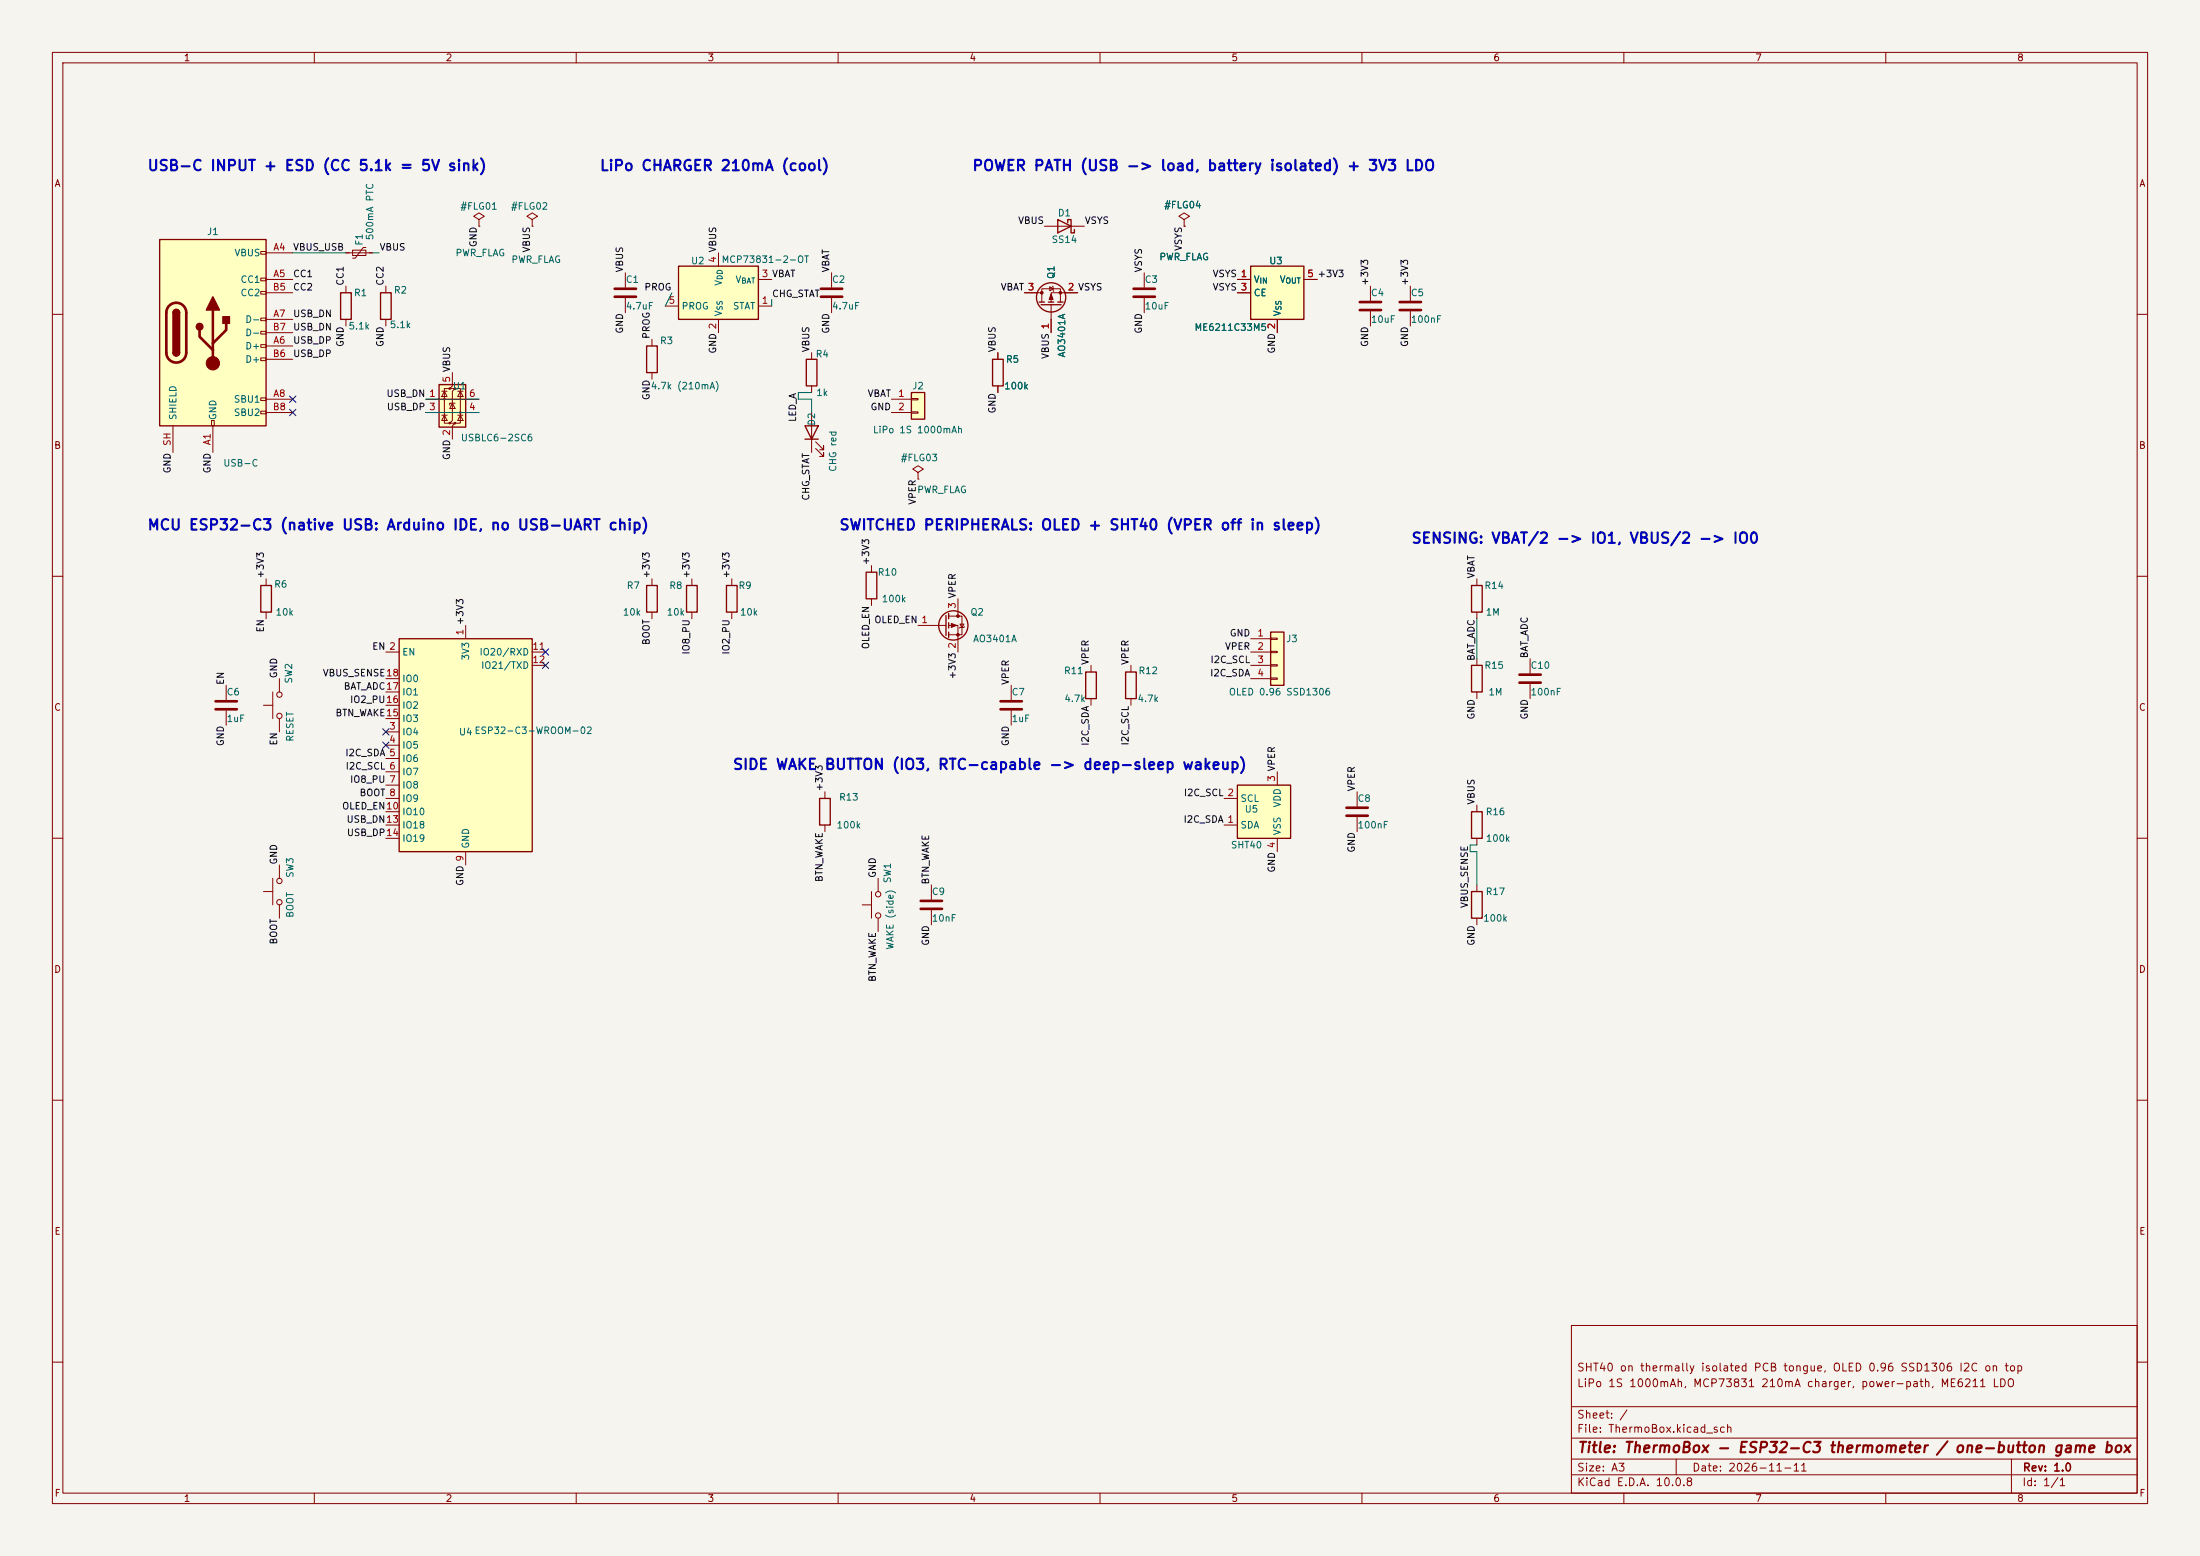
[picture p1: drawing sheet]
<svg xmlns="http://www.w3.org/2000/svg" width="420mm" height="297mm" viewBox="0 0 420 297" stroke-linecap="round" stroke-linejoin="round" font-family="sans-serif">
<path d="M0 0h420v297h-420z" fill="#f5f4ef" stroke="#f5f4ef" stroke-width=".19"/>
<g fill="none" stroke="#840000" stroke-width=".19">
<path d="M10 10h400v277h-400zM12 12h396v273h-396zM60 10v2M110 10v2M160 10v2M210 10v2M260 10v2M310 10v2M360 10v2M10 60h2M154.9 67.3v1.3M154.9 73.7v1.2"/>
<path d="M408 60h2M10 110h2M408 110h2M50.3 134.6h1.8M52.1 132.1v5.1M53.3 129.5v2.6M53.3 137.2v2.5M10 160h2M408 160h2M10 210h2M408 210h2M300 253h108v32h-108z"/>
<path d="M10 260h2M300 278.5h108M300 274.5h108M300 268.5h108M320 278.5v3M384 278.5v6.5M408 260h2M60 285v2M110 285v2M160 285v2M210 285v2M260 285v2"/>
<path d="M300 281.5h108M310 285v2M360 285v2"/>
<circle cx="53.3" cy="136.7" r=".51"/>
<circle cx="53.3" cy="132.6" r=".51"/>
</g>
<path d="M153.9 68.6h2.1v5.1h-2.1z" fill="none" stroke="#840000" stroke-width=".25"/>
<path d="M83.8 73.4h5.1v8.1h-5.1z" fill="#ffffc2"/>
<g fill="#840000">
<circle cx="84.8" cy="76.2" r=".25"/>
<circle cx="85.9" cy="74.2" r=".25"/>
<circle cx="85.9" cy="80.8" r=".25"/>
<circle cx="86.9" cy="74.2" r=".25"/>
<circle cx="86.9" cy="80.8" r=".25"/>
<circle cx="87.9" cy="78.7" r=".25"/>
</g>
<g fill="none" stroke="#840000" stroke-width=".19">
<path d="M81.3 76.2h10.1M81.3 78.7h10.1M84.3 79.2h1M84.3 74.7h1M84.8 74.7l.5 1h-1zM84.8 79.2l.5 1.1h-1zM85.9 74.2h-1.1v6.6h1.1M86.4 71.1v2.6l-.5 .5h1l-.5 .5v5.6l-.5 .5h1l-.5 .5v2.5M86.4 77l.5 1h-1zM86.9 77h-1v.3M86.9 74.2h1v6.6h-1M87.4 79.2h1"/>
<path d="M87.4 74.7h1M87.9 74.7l.5 1h-1zM87.9 79.2l.5 1.1h-1zM190.5 67.3v1.3M190.5 73.7v1.2"/>
</g>
<path d="M83.8 73.4h5.1v8.1h-5.1zM189.5 68.6h2v5.1h-2z" fill="none" stroke="#840000" stroke-width=".25"/>
<path d="M129.5 50.8h15.3v10.2h-15.3z" fill="#ffffc2"/>
<path d="M129.5 50.8h15.3v10.2h-15.3zM165.4 109.2h2v5.1h-2z" fill="none" stroke="#840000" stroke-width=".25"/>
<g fill="none" stroke="#840000" stroke-width=".19">
<path d="M119.4 52.1v2.8M119.4 56.9v2.8M127 58.4h2.5M137.2 48.3v2.5M144.8 58.4h2.5M144.8 53.3h2.5M137.2 61v2.5M175.3 90.2l1-.7-1-.6-1.1 .6 1.1 .7v1.2M175.3 91.4h.1M166.4 108v1.2M166.4 114.3v1.3M292.1 125.7v2.8"/>
<path d="M292.1 130.6v2.8"/>
</g>
<path d="M117.3 55.1h4.1M117.3 56.6h4.1M290.1 128.8h4M290.1 130.3h4" fill="none" stroke="#840000" stroke-width=".51"/>
<path d="M238.8 50.8h10.1v10.2h-10.1z" fill="#ffffc2"/>
<g fill="none" stroke="#840000" stroke-width=".25">
<path d="M65 55.9h2.1v5.1h-2.1zM72.6 55.9h2.1v5.1h-2.1zM198.4 57.7h1M198.8 58.2h3.8M200.2 57.7h1M201.9 57.7h1M238.8 50.8h10.1v10.2h-10.1zM123.4 66h2.1v5.1h-2.1zM49.8 111.8h2v5h-2zM207.3 128.3h2v5.1h-2zM280.9 127h2.1v5.1h-2.1z"/>
<circle cx="200.7" cy="56.8" r="2.79"/>
</g>
<g fill="none" stroke="#840000" stroke-width=".19">
<path d="M66 54.6v1.3M73.7 54.6v1.3M91.4 41.9l1.1-.6-1.1-.7-1 .7 1 .6v1.3M91.4 43.2h.1M101.6 41.9l1-.6-1-.7-1 .7 1 .6v1.3M101.6 43.2h.1M158.7 52.1v2.8M158.7 56.9v2.8M195.6 55.9h3.3M198.9 57.7v-2.6h3.5v2.6M200.4 54.7l.6 .4-.6 .4zM200.7 58.2v5.3"/>
<path d="M200.9 54.6l.3 1M205.7 55.9h-5v1.8M218.4 52.1v2.8M218.4 56.9v2.8M236.2 53.3h2.6M236.2 55.9h2.6M248.9 53.3h2.6M66 61v1.2M73.7 61v1.2M124.5 64.8v1.2M124.5 71.1v1.3M243.8 61v2.5"/>
<path d="M50.8 110.5v1.3M50.8 116.8v1.3M208.3 127v1.3M208.3 133.4v1.2M281.9 125.7v1.3M281.9 132.1v1.3"/>
</g>
<g fill="#840000" stroke="#840000" stroke-width=".19">
<path d="M200.7 56.1l.3 1.1h-.7z"/>
<circle cx="198.9" cy="55.9" r=".25"/>
<circle cx="202.4" cy="55.9" r=".25"/>
</g>
<path d="M156.7 55.1h4.1M156.7 56.6h4.1M216.4 55.1h4.1M216.4 56.6h4.1" fill="none" stroke="#840000" stroke-width=".51"/>
<path d="M242.6 120.7h2.5v10.1h-2.5z" fill="#ffffc2"/>
<g fill="none" stroke="#840000" stroke-width=".25">
<path d="M153.7 81.3h2.5l-1.3 2.5zM153.7 83.8h2.5M123.4 111.8h2.1v5h-2.1zM180.6 117.5v3.8M181.1 117.1v1M181.1 118.9v1M181.1 120.7v1M242.6 120.7h2.5v10.1h-2.5z"/>
<circle cx="182" cy="119.4" r="2.79"/>
</g>
<g fill="none" stroke="#840000" stroke-width=".19">
<path d="M226.1 41.9l1-.6-1-.7-1.1 .7 1.1 .6v1.3M226.1 43.2h.1M154.9 78.7v7.7M155.7 85.6l1.5 1.5v-.7v.7h-.7M155.7 84.3l1.5 1.6v-.8v.8h-.7M124.5 110.5v1.3M124.5 116.8v1.3M175.3 119.4h5.3M181.1 117.6h2.5v3.6h-2.5M181.1 119.4h1.8v5.1M182.9 114.3v3.3M183.3 119.1h.7l-.4 .7z"/>
<path d="M184.1 119.6l-1 .3M238.8 121.9h3.8M238.8 124.5h3.8M238.8 127h3.8M238.8 129.5h3.8M242.6 121.8h1.2v.2h-1.2zM242.6 124.3h1.2v.3h-1.2zM242.6 126.9h1.2v.2h-1.2zM242.6 129.4h1.2v.3h-1.2zM50.3 170.2h1.8M52.1 167.6v5.1M53.3 165.1v2.5"/>
<path d="M53.3 172.7v2.6"/>
<circle cx="53.3" cy="172.2" r=".51"/>
<circle cx="53.3" cy="168.1" r=".51"/>
</g>
<g fill="#840000" stroke="#840000" stroke-width=".19">
<path d="M181.6 119l1 .4-1 .4z"/>
<circle cx="182.9" cy="117.6" r=".25"/>
<circle cx="182.9" cy="121.2" r=".25"/>
</g>
<path d="M30.5 45.7h20.3v35.6h-20.3z" fill="#ffffc2"/>
<g fill="none" stroke="#840000" stroke-width=".19">
<path d="M49.8 48h1v.5h-1zM49.8 53.1h1v.5h-1zM49.8 55.6h1v.5h-1zM50.8 48.3h5.1M50.8 53.3h5.1M50.8 55.9h5.1M49.8 60.7h1v.5h-1zM49.8 63.2h1v.6h-1zM49.8 65.8h1v.5h-1zM49.8 68.3h1v.5h-1zM49.8 75.9h1v.6h-1zM49.8 78.5h1v.5h-1z"/>
<path d="M50.8 66h5.1M50.8 61h5.1M50.8 76.2h5.1M50.8 68.6h5.1M50.8 63.5h5.1M50.8 78.7h5.1M33 81.3v5.1M40.4 80.3h.5v1h-.5zM40.6 81.3v5.1"/>
</g>
<path d="M30.5 45.7h20.3v35.6h-20.3zM33 59.7a.64 .64 0 0 1 .7-.6 .64 .64 0 0 1 .6 .6M33 67.3a.64 .64 0 0 0 .7 .6 .64 .64 0 0 0 .6-.6" fill="none" stroke="#840000" stroke-width=".25"/>
<path d="M32.3 58.4a1.9 1.9 0 0 1 2.1-.5 1.9 1.9 0 0 1 1.2 1.8v7.6a1.91 1.91 0 0 1-1.9 1.9 1.91 1.91 0 0 1-2-1.9l.1-7.8 .1-.6zM40.6 59.2v10.1M38.1 63v1.3l2.5 2.5M43.2 61.7v1.3l-2.6 2.5" fill="none" stroke="#840000" stroke-width=".51"/>
<g fill="#840000" stroke="#840000" stroke-width=".25">
<path d="M33 59.7h1.3v7.6h-1.3z"/>
<path d="M33.2 59.2a.64 .64 0 0 1 .7-.1 .64 .64 0 0 1 .4 .6h-1.3z"/>
<path d="M33 67.3h1.3a.64 .64 0 0 1-.6 .6 .64 .64 0 0 1-.7-.6z"/>
<path d="M40.6 56.6l1.3 2.6h-2.5z"/>
<path d="M42.5 60.5h1.3v1.2h-1.3z"/>
<circle cx="38.1" cy="62.4" r=".63"/>
</g>
<circle cx="40.6" cy="69.3" r="1.27" fill="#840000" stroke="#840000" stroke-width=".19"/>
<path d="M174 74.9h2.5v5.1h-2.5z" fill="#ffffc2"/>
<path d="M201.9 41.9l2.6 1.3-2.6 1.3zM203.8 42.5v-.6h.7v2.6h.6v-.7M174 74.9h2.5v5.1h-2.5zM131.1 111.8h2v5h-2zM138.7 111.8h2v5h-2zM214.9 128.3h2v5.1h-2z" fill="none" stroke="#840000" stroke-width=".25"/>
<g fill="none" stroke="#840000" stroke-width=".19">
<path d="M66 48.3h5.1M67.3 47.8h2.5v1h-2.5zM69.8 47.2h-.5l-1.5 2.1h-.5M199.4 43.2h7.6M261.6 54.6v2.8M261.6 59.4v2.8M269.2 54.6v2.8M269.2 59.4v2.8M170.2 76.2h3.8M170.2 78.7h3.8M174 76.1h1.3v.2h-1.3zM174 78.6h1.3v.3h-1.3z"/>
<path d="M132.1 110.5v1.3M132.1 116.8v1.3M139.7 110.5v1.3M139.7 116.8v1.3M215.9 127v1.3M215.9 133.4v1.2M259.1 151.1v2.8M259.1 156v2.8"/>
</g>
<path d="M259.6 57.7h4.1M259.6 59.2h4.1M267.2 57.7h4.1M267.2 59.2h4.1M257 154.2h4.1M257 155.7h4.1" fill="none" stroke="#840000" stroke-width=".51"/>
<path d="M76.2 121.9h25.4v40.7h-25.4z" fill="#ffffc2"/>
<path d="M280.9 111.8h2.1v5h-2.1zM76.2 121.9h25.4v40.7h-25.4zM156.5 152.4h2v5.1h-2z" fill="none" stroke="#840000" stroke-width=".25"/>
<g fill="none" stroke="#840000" stroke-width=".19">
<path d="M88.9 119.4v2.5M281.9 110.5v1.3M281.9 116.8v1.3M43.2 130.8v2.8M43.2 135.6v2.8M73.7 124.5h2.5M73.7 139.7h2.5M73.7 137.2h2.5M73.7 134.6h2.5M73.7 132.1h2.5M73.7 129.5h2.5M101.6 124.5h2.5"/>
<path d="M101.6 127h2.5M193 130.8v2.8M193 135.6v2.8M73.7 142.2h2.5M73.7 144.8h2.5M73.7 147.3h2.5M73.7 149.9h2.5M73.7 152.4h2.5M73.7 154.9h2.5M73.7 157.5h2.5M157.5 151.1v1.3M157.5 157.5v1.3"/>
<path d="M73.7 160h2.5M88.9 162.6v2.5M164.6 172.7h1.8M166.4 170.2v5.1M167.6 167.6v2.6M167.6 175.3v2.5M177.8 168.9v2.8M177.8 173.7v2.8"/>
<circle cx="167.6" cy="170.7" r=".51"/>
<circle cx="167.6" cy="174.8" r=".51"/>
</g>
<path d="M41.1 133.9h4.1M41.1 135.4h4.1M191 133.9h4.1M191 135.4h4.1M175.8 172h4M175.8 173.5h4" fill="none" stroke="#840000" stroke-width=".51"/>
<path d="M236.2 149.9h10.2v10.1h-10.2z" fill="#ffffc2"/>
<path d="M236.2 149.9h10.2v10.1h-10.2zM280.9 154.9h2.1v5.1h-2.1zM280.9 170.2h2.1v5.1h-2.1z" fill="none" stroke="#840000" stroke-width=".25"/>
<g fill="none" stroke="#840000" stroke-width=".19">
<path d="M195.6 55.9h2.5M203.2 55.9h2.5M226.1 43.2h.1M236.2 55.9h2.6M236.2 53.3h2.6M248.9 53.3h2.6M190.5 67.3v1.3M190.5 73.7v1.2M200.7 61v2.5M243.8 61v2.5M233.7 157.5h2.5M233.7 152.4h2.5"/>
<path d="M243.8 147.3v2.6M281.9 153.7v1.2M243.8 160v2.6M281.9 160v1.3M281.9 168.9v1.3M281.9 175.3v1.2"/>
</g>
<path d="M55.9 48.3h10.1M71.1 48.3h1.3M128.3 55.9l-1.3 2.5M147.3 57.2v1.2M81.3 76.2h10.1M81.3 78.7h10.1M154.9 74.9h-2.5v1.3h2.5v2.5M281.9 118.1v7.6M281.9 161.3h-1.2v1.3h1.2v6.3" fill="none" stroke="#009600" stroke-width=".19"/>
<path d="M55.3 75.6l1.2 1.2M55.3 78.1l1.2 1.2M56.5 75.6l-1.2 1.2M56.5 78.1l-1.2 1.2M73.1 139.1l1.2 1.2M74.3 139.1l-1.2 1.2M103.5 123.9l1.2 1.2M103.5 126.4l1.2 1.2M104.7 123.9l-1.2 1.2M104.7 126.4l-1.2 1.2M73.1 141.6l1.2 1.2M74.3 141.6l-1.2 1.2" fill="none" stroke="#000084" stroke-width=".19"/>
<g font-size="2" fill="#0000c2">
<text x="28" y="33.1">USB-C INPUT + ESD (CC 5.1k = 5V sink)</text>
<text x="114.4" y="33.1">LiPo CHARGER 210mA (cool)</text>
<text x="185.5" y="33.1">POWER PATH (USB -&gt; load, battery isolated) + 3V3 LDO</text>
<text x="28" y="101.7">MCU ESP32-C3 (native USB: Arduino IDE, no USB-UART chip)</text>
<text x="160.1" y="101.7">SWITCHED PERIPHERALS: OLED + SHT40 (VPER off in sleep)</text>
<text x="269.3" y="104.2">SENSING: VBAT/2 -&gt; IO1, VBUS/2 -&gt; IO0</text>
<text x="139.8" y="147.4">SIDE WAKE BUTTON (IO3, RTC-capable -&gt; deep-sleep wakeup)</text>
</g>
<text font-size="2" fill="#840000" x="301" y="277.8">Title: ThermoBox - ESP32-C3 thermometer / one-button game box</text>
<g font-size="1.5" fill="#840000">
<text x="300.9" y="262.1">SHT40 on thermally isolated PCB tongue, OLED 0.96 SSD1306 I2C on top</text>
<text x="300.9" y="265.1">LiPo 1S 1000mAh, MCP73831 210mA charger, power-path, ME6211 LDO</text>
<text x="300.9" y="273.8">File: ThermoBox.kicad_sch</text>
<text x="300.9" y="271.1">Sheet: /</text>
<text x="300.9" y="281.2">Size: A3</text>
<text x="322.9" y="281.2">Date: 2026-11-11</text>
<text x="386" y="281.2">Rev: 1.0</text>
<text x="300.9" y="284">KiCad E.D.A. 10.0.8</text>
<text x="385.9" y="284">Id: 1/1</text>
</g>
<g font-size="1.3" fill="#840000">
<text x="35" y="12">1</text>
<text x="85" y="12">2</text>
<text x="135" y="12">3</text>
<text x="185" y="12">4</text>
<text x="235" y="12">5</text>
<text x="285" y="12">6</text>
<text x="335" y="12">7</text>
<text x="385" y="12">8</text>
<text x="10.3" y="36">A</text>
<text x="408.3" y="36">A</text>
<text x="10.2" y="86">B</text>
<text x="408.2" y="86">B</text>
<text x="10.2" y="136">C</text>
<text x="408.2" y="136">C</text>
<text x="10.2" y="186">D</text>
<text x="408.2" y="186">D</text>
<text x="10.3" y="236">E</text>
<text x="408.3" y="236">E</text>
<text x="10.3" y="286">F</text>
<text x="35" y="287">1</text>
<text x="85" y="287">2</text>
<text x="135" y="287">3</text>
<text x="185" y="287">4</text>
<text x="235" y="287">5</text>
<text x="285" y="287">6</text>
<text x="335" y="287">7</text>
<text x="385" y="287">8</text>
<text x="408.3" y="286">F</text>
</g>
<g font-size="1.3" fill="#006464">
<text x="87.8" y="40.3">#FLG01</text>
<text x="97.4" y="40.3">#FLG02</text>
<text x="201.8" y="41.6">D1</text>
<text x="222.1" y="40.1">#FLG04</text>
<text x="39.4" y="45.2">J1</text>
<text x="69.5" y="47" transform="rotate(-90 69.5 47)">F1</text>
<text x="71.6" y="46" transform="rotate(-90 71.6 46)">500mA PTC</text>
<text x="200.7" y="46.7">SS14</text>
<text x="44.7" y="49.2">VBUS</text>
<text x="86.8" y="49.2">PWR_FLAG</text>
<text x="97.5" y="50.5">PWR_FLAG</text>
<text x="131.8" y="50.7">U2</text>
<text x="137.7" y="50.5">MCP73831-2-OT</text>
<text x="201.6" y="53.4" transform="rotate(-90 201.6 53.4)">Q1</text>
<text x="221.2" y="50">PWR_FLAG</text>
<text x="242.2" y="50.7">U3</text>
<text x="45.8" y="54.3">CC1</text>
<text x="45.8" y="56.8">CC2</text>
<text x="67.5" y="56.8">R1</text>
<text x="75.1" y="56.3">R2</text>
<text x="119.4" y="54.3">C1</text>
<text x="119.4" y="59.4">4.7uF</text>
<text x="130" y="59.4">PROG</text>
<text x="138.1" y="54.7" transform="rotate(-90 138.1 54.7)">V</text>
<text x="139.8" y="59.4">STAT</text>
<text x="140.3" y="54.3">V</text>
<text x="158.7" y="54.3">C2</text>
<text x="158.7" y="59.4">4.7uF</text>
<text x="218.4" y="54.3">C3</text>
<text x="218.4" y="59.4">10uF</text>
<text x="239.2" y="54.3">V</text>
<text x="239.2" y="56.8">CE</text>
<text x="244.2" y="54.3">V</text>
<text x="261.6" y="56.8">C4</text>
<text x="269.2" y="56.8">C5</text>
<text x="46.7" y="61.9">D-</text>
<text x="46.7" y="64.5">D-</text>
<text x="66.4" y="63.2">5.1k</text>
<text x="74.3" y="62.9">5.1k</text>
<text x="125.9" y="66">R3</text>
<text x="138.1" y="60.5" transform="rotate(-90 138.1 60.5)">V</text>
<text x="227.9" y="63.4">ME6211C33M5</text>
<text x="244.8" y="60.5" transform="rotate(-90 244.8 60.5)">V</text>
<text x="261.6" y="61.9">10uF</text>
<text x="269.2" y="61.9">100nF</text>
<text x="46.7" y="67">D+</text>
<text x="46.7" y="69.5">D+</text>
<text x="155.6" y="68.5">R4</text>
<text x="191.9" y="69.5">R5</text>
<text x="203.7" y="68.3" transform="rotate(-90 203.7 68.3)">AO3401A</text>
<text x="44.5" y="77.2">SBU1</text>
<text x="86.3" y="74.6">U1</text>
<text x="124.1" y="74.6">4.7k (210mA)</text>
<text x="155.7" y="75.9">1k</text>
<text x="174" y="74.6">J2</text>
<text x="191.6" y="74.6">100k</text>
<text x="34" y="80.3" transform="rotate(-90 34 80.3)">SHIELD</text>
<text x="41.6" y="80.3" transform="rotate(-90 41.6 80.3)">GND</text>
<text x="44.5" y="79.7">SBU2</text>
<text x="155.9" y="81.4" transform="rotate(-90 155.9 81.4)">D2</text>
<text x="166.5" y="83">LiPo 1S 1000mAh</text>
<text x="42.5" y="89.4">USB-C</text>
<text x="87.9" y="84.5">USBLC6-2SC6</text>
<text x="171.8" y="88.3">#FLG03</text>
<text x="160" y="90.2" transform="rotate(-90 160 90.2)">CHG red</text>
<text x="175" y="94.4">PWR_FLAG</text>
<text x="52.2" y="112.5">R6</text>
<text x="119.5" y="112.7">R7</text>
<text x="127.7" y="112.7">R8</text>
<text x="140.9" y="112.7">R9</text>
<text x="167.4" y="110.2">R10</text>
<text x="283.3" y="112.7">R14</text>
<text x="52.5" y="117.8">10k</text>
<text x="118.8" y="117.8">10k</text>
<text x="127.2" y="117.8">10k</text>
<text x="141.2" y="117.8">10k</text>
<text x="168.2" y="115.3">100k</text>
<text x="185.2" y="117.8">Q2</text>
<text x="283.5" y="117.8">1M</text>
<text x="76.7" y="125.4">EN</text>
<text x="91.4" y="125.4">IO20/RXD</text>
<text x="185.7" y="122.9">AO3401A</text>
<text x="245.4" y="122.9">J3</text>
<text x="56.1" y="130.6" transform="rotate(-90 56.1 130.6)">SW2</text>
<text x="76.7" y="130.5">IO0</text>
<text x="89.9" y="126.2" transform="rotate(-90 89.9 126.2)">3V3</text>
<text x="91.7" y="128">IO21/TXD</text>
<text x="203" y="129">R11</text>
<text x="217.2" y="129">R12</text>
<text x="283.3" y="128">R15</text>
<text x="292.1" y="128">C10</text>
<text x="43.2" y="133">C6</text>
<text x="76.7" y="135.6">IO2</text>
<text x="76.7" y="133">IO1</text>
<text x="193" y="133">C7</text>
<text x="203.1" y="134.3">4.7k</text>
<text x="217" y="134.3">4.7k</text>
<text x="234.5" y="133">OLED 0.96 SSD1306</text>
<text x="284" y="133">1M</text>
<text x="292.1" y="133">100nF</text>
<text x="43.2" y="138.1">1uF</text>
<text x="56.3" y="141.7" transform="rotate(-90 56.3 141.7)">RESET</text>
<text x="76.7" y="140.7">IO4</text>
<text x="76.7" y="143.2">IO5</text>
<text x="76.7" y="138.1">IO3</text>
<text x="87.5" y="140.7">U4 ESP32-C3-WROOM-02</text>
<text x="193" y="138.1">1uF</text>
<text x="76.7" y="145.7">IO6</text>
<text x="76.7" y="148.3">IO7</text>
<text x="76.7" y="150.8">IO8</text>
<text x="76.7" y="153.4">IO9</text>
<text x="76.7" y="155.9">IO10</text>
<text x="160.1" y="153.1">R13</text>
<text x="236.7" y="153.4">SCL</text>
<text x="237.5" y="155.4">U5</text>
<text x="244.8" y="154.2" transform="rotate(-90 244.8 154.2)">VDD</text>
<text x="259.1" y="153.4">C8</text>
<text x="283.5" y="155.9">R16</text>
<text x="76.7" y="158.4">IO18</text>
<text x="76.7" y="161">IO19</text>
<text x="159.6" y="158.4">100k</text>
<text x="236.7" y="158.4">SDA</text>
<text x="244.8" y="159.5" transform="rotate(-90 244.8 159.5)">VSS</text>
<text x="259.1" y="158.4">100nF</text>
<text x="283.5" y="161">100k</text>
<text x="56.3" y="167.7" transform="rotate(-90 56.3 167.7)">SW3</text>
<text x="89.9" y="162.1" transform="rotate(-90 89.9 162.1)">GND</text>
<text x="234.9" y="162.3">SHT40</text>
<text x="170.4" y="168.7" transform="rotate(-90 170.4 168.7)">SW1</text>
<text x="177.8" y="171.1">C9</text>
<text x="283.5" y="171.1">R17</text>
<text x="56.3" y="175.3" transform="rotate(-90 56.3 175.3)">BOOT</text>
<text x="177.8" y="176.2">10nF</text>
<text x="283" y="176.2">100k</text>
<text x="170.9" y="181.4" transform="rotate(-90 170.9 181.4)">WAKE (side)</text>
</g>
<g font-size="1.3" fill="#0f0f0f">
<text x="91.3" y="47.3" transform="rotate(-90 91.3 47.3)">GND</text>
<text x="194.3" y="43.1">VBUS</text>
<text x="207" y="43.1">VSYS</text>
<text x="55.9" y="48.1">VBUS_USB</text>
<text x="55.9" y="53.2">CC1</text>
<text x="72.4" y="48.1">VBUS</text>
<text x="101.5" y="48.3" transform="rotate(-90 101.5 48.3)">VBUS</text>
<text x="119.3" y="52.1" transform="rotate(-90 119.3 52.1)">VBUS</text>
<text x="158.6" y="52.1" transform="rotate(-90 158.6 52.1)">VBAT</text>
<text x="218.3" y="52.1" transform="rotate(-90 218.3 52.1)">VSYS</text>
<text x="225.9" y="48" transform="rotate(-90 225.9 48)">VSYS</text>
<text x="231.4" y="53.2">VSYS 1</text>
<text x="55.9" y="55.8">CC2</text>
<text x="65.9" y="54.6" transform="rotate(-90 65.9 54.6)">CC1</text>
<text x="73.5" y="54.6" transform="rotate(-90 73.5 54.6)">CC2</text>
<text x="122.9" y="55.8">PROG</text>
<text x="147.3" y="57">CHG_STAT</text>
<text x="190.9" y="55.8">VBAT 3</text>
<text x="231.4" y="55.8">VSYS 3</text>
<text x="261.5" y="54.6" transform="rotate(-90 261.5 54.6)">+3V3</text>
<text x="269.1" y="54.6" transform="rotate(-90 269.1 54.6)">+3V3</text>
<text x="55.9" y="60.8">USB_DN</text>
<text x="55.9" y="63.4">USB_DN</text>
<text x="55.9" y="65.9">USB_DP</text>
<text x="119.3" y="63.8" transform="rotate(-90 119.3 63.8)">GND</text>
<text x="124.3" y="64.8" transform="rotate(-90 124.3 64.8)">PROG</text>
<text x="158.6" y="63.8" transform="rotate(-90 158.6 63.8)">GND</text>
<text x="218.3" y="63.8" transform="rotate(-90 218.3 63.8)">GND</text>
<text x="55.9" y="68.5">USB_DP</text>
<text x="65.9" y="66.3" transform="rotate(-90 65.9 66.3)">GND</text>
<text x="73.5" y="66.3" transform="rotate(-90 73.5 66.3)">GND</text>
<text x="137" y="67.6" transform="rotate(-90 137 67.6)">GND 2</text>
<text x="154.8" y="67.3" transform="rotate(-90 154.8 67.3)">VBUS</text>
<text x="190.4" y="67.3" transform="rotate(-90 190.4 67.3)">VBUS</text>
<text x="200.5" y="68.6" transform="rotate(-90 200.5 68.6)">VBUS 1</text>
<text x="243.7" y="67.6" transform="rotate(-90 243.7 67.6)">GND 2</text>
<text x="261.5" y="66.3" transform="rotate(-90 261.5 66.3)">GND</text>
<text x="269.1" y="66.3" transform="rotate(-90 269.1 66.3)">GND</text>
<text x="73.7" y="76.1">USB_DN 1</text>
<text x="124.3" y="76.5" transform="rotate(-90 124.3 76.5)">GND</text>
<text x="165.5" y="76.1">VBAT</text>
<text x="73.7" y="78.6">USB_DP 3</text>
<text x="152.3" y="80.7" transform="rotate(-90 152.3 80.7)">LED_A</text>
<text x="166.1" y="78.6">GND</text>
<text x="190.4" y="79" transform="rotate(-90 190.4 79)">GND</text>
<text x="86.2" y="87.9" transform="rotate(-90 86.2 87.9)">GND 2</text>
<text x="32.9" y="90.5" transform="rotate(-90 32.9 90.5)">GND</text>
<text x="40.5" y="90.5" transform="rotate(-90 40.5 90.5)">GND</text>
<text x="154.8" y="95.7" transform="rotate(-90 154.8 95.7)">CHG_STAT</text>
<text x="175.1" y="96.4" transform="rotate(-90 175.1 96.4)">VPER</text>
<text x="166.2" y="108" transform="rotate(-90 166.2 108)">+3V3</text>
<text x="50.7" y="110.5" transform="rotate(-90 50.7 110.5)">+3V3</text>
<text x="124.3" y="110.5" transform="rotate(-90 124.3 110.5)">+3V3</text>
<text x="132" y="110.5" transform="rotate(-90 132 110.5)">+3V3</text>
<text x="139.6" y="110.5" transform="rotate(-90 139.6 110.5)">+3V3</text>
<text x="281.8" y="110.5" transform="rotate(-90 281.8 110.5)">VBAT</text>
<text x="166.8" y="119.3">OLED_EN 1</text>
<text x="50.7" y="120.8" transform="rotate(-90 50.7 120.8)">EN</text>
<text x="71" y="124.3">EN 2</text>
<text x="124.3" y="123.2" transform="rotate(-90 124.3 123.2)">BOOT</text>
<text x="132" y="125.1" transform="rotate(-90 132 125.1)">IO8_PU</text>
<text x="139.6" y="125.1" transform="rotate(-90 139.6 125.1)">IO2_PU</text>
<text x="166.2" y="124" transform="rotate(-90 166.2 124)">OLED_EN</text>
<text x="233.8" y="124.3">VPER</text>
<text x="234.7" y="121.8">GND</text>
<text x="292" y="125.8" transform="rotate(-90 292 125.8)">BAT_ADC</text>
<text x="43.1" y="130.8" transform="rotate(-90 43.1 130.8)">EN</text>
<text x="53.2" y="129.6" transform="rotate(-90 53.2 129.6)">GND</text>
<text x="61.5" y="129.4">VBUS_SENSE18</text>
<text x="65.5" y="132">BAT_ADC17</text>
<text x="182.8" y="129.8" transform="rotate(-90 182.8 129.8)">+3V3</text>
<text x="192.9" y="130.8" transform="rotate(-90 192.9 130.8)">VPER</text>
<text x="208.2" y="127" transform="rotate(-90 208.2 127)">VPER</text>
<text x="215.8" y="127" transform="rotate(-90 215.8 127)">VPER</text>
<text x="230.9" y="129.4">I2C_SDA</text>
<text x="231" y="126.9">I2C_SCL</text>
<text x="281.8" y="126.3" transform="rotate(-90 281.8 126.3)">BAT_ADC</text>
<text x="63.9" y="137">BTN_WAKE15</text>
<text x="66.7" y="134.5">IO2_PU16</text>
<text x="281.8" y="137.4" transform="rotate(-90 281.8 137.4)">GND</text>
<text x="292" y="137.4" transform="rotate(-90 292 137.4)">GND</text>
<text x="43.1" y="142.5" transform="rotate(-90 43.1 142.5)">GND</text>
<text x="53.2" y="142.4" transform="rotate(-90 53.2 142.4)">EN</text>
<text x="192.9" y="142.5" transform="rotate(-90 192.9 142.5)">GND</text>
<text x="208.2" y="142.5" transform="rotate(-90 208.2 142.5)">I2C_SDA</text>
<text x="215.8" y="142.4" transform="rotate(-90 215.8 142.4)">I2C_SCL</text>
<text x="65.8" y="144.7">I2C_SDA 5</text>
<text x="65.9" y="147.2">I2C_SCL 6</text>
<text x="66.7" y="149.7">IO8_PU 7</text>
<text x="65.2" y="154.8">OLED_EN10</text>
<text x="68.5" y="152.3">BOOT 8</text>
<text x="157.4" y="151.2" transform="rotate(-90 157.4 151.2)">+3V3</text>
<text x="225.9" y="152.3">I2C_SCL 2</text>
<text x="259" y="151.2" transform="rotate(-90 259 151.2)">VPER</text>
<text x="281.8" y="153.7" transform="rotate(-90 281.8 153.7)">VBUS</text>
<text x="66.1" y="157.4">USB_DN13</text>
<text x="66.1" y="159.9">USB_DP14</text>
<text x="225.8" y="157.4">I2C_SDA 1</text>
<text x="53.2" y="165.1" transform="rotate(-90 53.2 165.1)">GND</text>
<text x="167.5" y="167.7" transform="rotate(-90 167.5 167.7)">GND</text>
<text x="243.7" y="166.7" transform="rotate(-90 243.7 166.7)">GND 4</text>
<text x="259" y="162.8" transform="rotate(-90 259 162.8)">GND</text>
<text x="88.8" y="169.2" transform="rotate(-90 88.8 169.2)">GND 9</text>
<text x="157.4" y="168.5" transform="rotate(-90 157.4 168.5)">BTN_WAKE</text>
<text x="177.7" y="168.9" transform="rotate(-90 177.7 168.9)">BTN_WAKE</text>
<text x="280.5" y="173.4" transform="rotate(-90 280.5 173.4)">VBUS_SENSE</text>
<text x="53.2" y="180.4" transform="rotate(-90 53.2 180.4)">BOOT</text>
<text x="177.7" y="180.6" transform="rotate(-90 177.7 180.6)">GND</text>
<text x="281.8" y="180.6" transform="rotate(-90 281.8 180.6)">GND</text>
<text x="167.5" y="187.5" transform="rotate(-90 167.5 187.5)">BTN_WAKE</text>
</g>
<g font-size="1.3" fill="#a90000">
<text x="52.1" y="48.1">A4</text>
<text x="52.1" y="53.2">A5</text>
<text x="137" y="50.3" transform="rotate(-90 137 50.3)">4 VBUS</text>
<text x="145.3" y="53.2">3 VBAT</text>
<text x="236.8" y="53.2">1</text>
<text x="249.5" y="53.2">5 +3V3</text>
<text x="249.5" y="53.2">5</text>
<text x="52" y="55.7">B5</text>
<text x="127.5" y="58.3">5</text>
<text x="145.3" y="58.3">1</text>
<text x="196.1" y="55.7">3</text>
<text x="203.7" y="55.7">2 VSYS</text>
<text x="203.7" y="55.7">2</text>
<text x="236.8" y="55.7">3</text>
<text x="52" y="63.4">B7</text>
<text x="52.1" y="65.9">A6</text>
<text x="52.1" y="60.8">A7</text>
<text x="200.5" y="63" transform="rotate(-90 200.5 63)">1</text>
<text x="243.7" y="63" transform="rotate(-90 243.7 63)">2</text>
<text x="52" y="68.4">B6</text>
<text x="52.1" y="76.1">A8</text>
<text x="86.2" y="73.1" transform="rotate(-90 86.2 73.1)">5 VBUS</text>
<text x="89.4" y="76.1">6</text>
<text x="171.4" y="76.1">1</text>
<text x="52" y="78.6">B8</text>
<text x="89.4" y="78.6">4</text>
<text x="171.4" y="78.6">2</text>
<text x="32.9" y="85.2" transform="rotate(-90 32.9 85.2)">SH</text>
<text x="40.5" y="85.1" transform="rotate(-90 40.5 85.1)">A1</text>
<text x="182.7" y="116.3" transform="rotate(-90 182.7 116.3)">3 VPER</text>
<text x="88.8" y="121.4" transform="rotate(-90 88.8 121.4)">1 +3V3</text>
<text x="101.5" y="124.3">11</text>
<text x="182.7" y="123.9" transform="rotate(-90 182.7 123.9)">2</text>
<text x="239.9" y="121.8">1</text>
<text x="239.9" y="124.3">2</text>
<text x="101.5" y="126.9">12</text>
<text x="239.9" y="126.9">3</text>
<text x="239.9" y="129.4">4</text>
<text x="74.2" y="139.6">3</text>
<text x="74.2" y="142.1">4</text>
<text x="243.7" y="149.3" transform="rotate(-90 243.7 149.3)">3 VPER</text>
</g>
<g font-size="1" fill="#006464">
<text x="138.2" y="53.5" transform="rotate(-90 138.2 53.5)">DD</text>
<text x="138.2" y="59.4" transform="rotate(-90 138.2 59.4)">SS</text>
<text x="141.4" y="54.4">BAT</text>
<text x="240.4" y="54.4">IN</text>
<text x="244.9" y="59.4" transform="rotate(-90 244.9 59.4)">SS</text>
<text x="245.3" y="54.4">OUT</text>
</g>
</svg>
